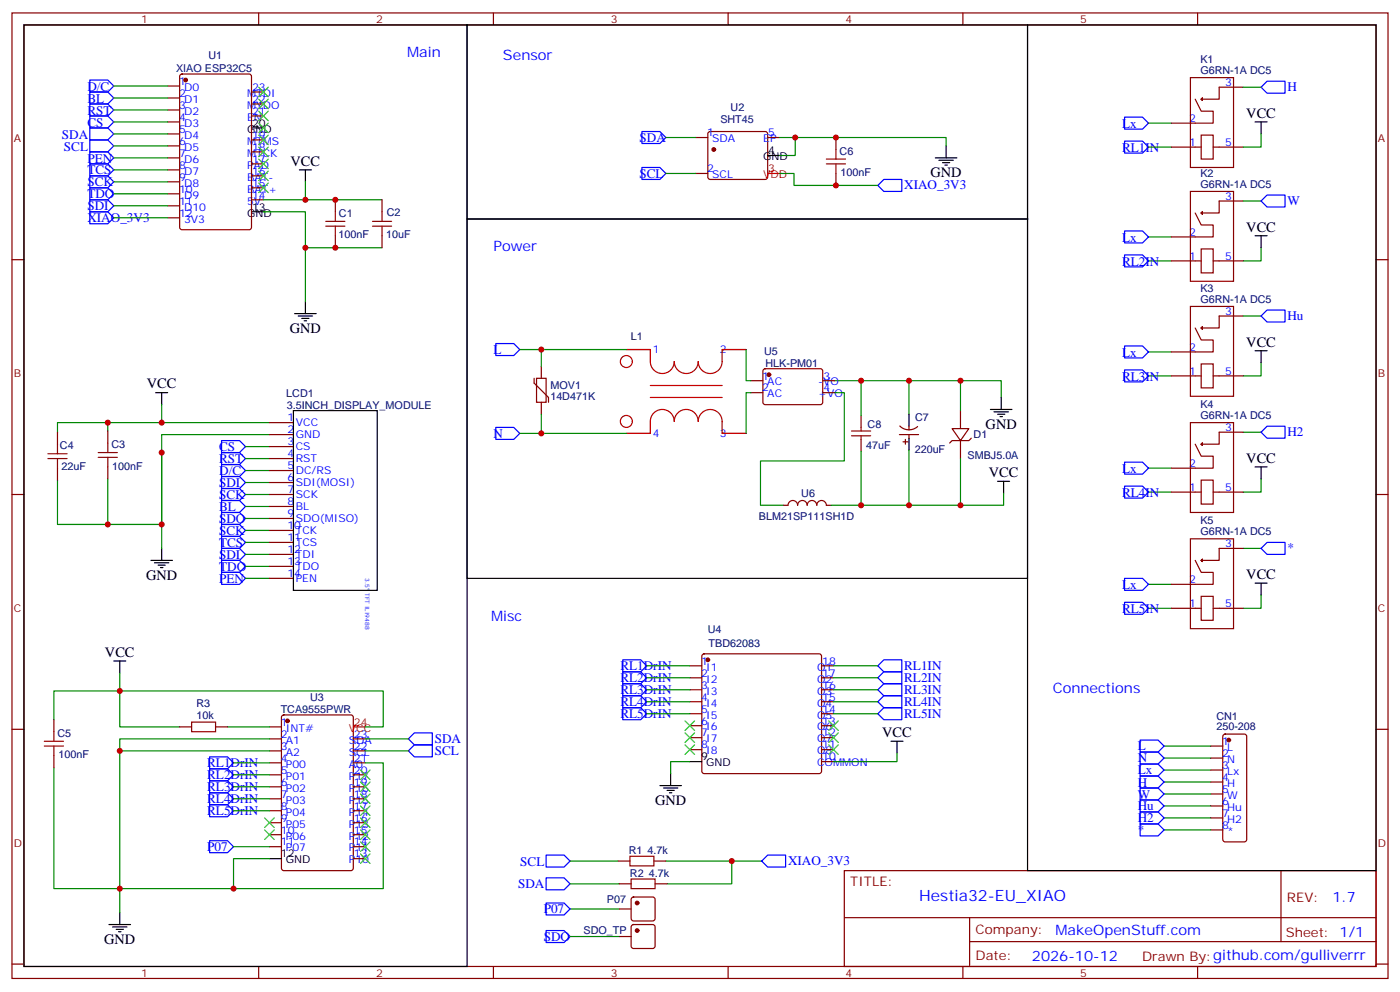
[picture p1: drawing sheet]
<svg xmlns="http://www.w3.org/2000/svg" width="412mm" height="292mm" viewBox="0 0 412 292" stroke-linecap="round" stroke-linejoin="round" font-family="sans-serif">
<g fill="none" stroke="#870000" stroke-width=".35">
<path d="M3.5 3.8h405.4v284.3h-405.4zM7.1 7.3h398.2v277.3h-398.2zM76.2 3.8v3.5M145.3 3.8v3.5M214.5 3.8v3.5M283.6 3.8v3.5M352.8 3.8v3.5M49.4 39.4h3.5M49.4 35.9h3.5M49.4 32.4h3.5M49.4 28.9h3.5M49.4 25.3h3.5"/>
<path d="M53.2 22l.4-.2h19.8l.6 .4 .1 44.8-.5 .6-20 .1-.6-.5-.1-44.7zM74.1 27.1h3.5M74.1 30.6h3.5M74.1 34.1h3.5M208.7 38.9l.5-.2h16.2l.5 .2 .2 .5v12.7l-.2 .5-.5 .2h-16.2l-.5-.2-.2-.5v-12.7zM350.7 22.9h12.7v26.4h-12.7zM352.1 29.2l1.7 3.5h3.6v3.6h-12.4M353.8 39.8h3.6v7h-3.6zM353.8 29.2l.4 .4-.4-.4 .4-.3zM366.2 25.7h-7.1v3.5h-5.3M49.4 57.1h3.5M49.4 53.6h3.5"/>
<path d="M49.4 50h3.5M49.4 46.5h3.5M49.4 43h3.5M74.1 41.2h3.5M74.1 44.7h3.5M74.1 48.3h3.5M74.1 51.8h3.5M74.1 55.3h3.5M74.1 58.8h3.5M98.8 58.8v3.6M112.5 58.8v3.6M205 40.5h3.5"/>
<path d="M205 51.1h3.5M226.1 40.5h3.6M246.2 40.5v3.5M246.2 51.1v3.5M345 43.3h8.8M350.7 56.4h12.7v26.4h-12.7zM357.4 43.3h8.8M366.2 59.2h-7.1v3.5h-5.3M3.5 76.5h3.6M49.4 64.1h3.5M49.4 60.6h3.5M98.8 69.4v3.6"/>
<path d="M112.5 69.4v3.6M345 76.8h8.8M352.1 62.7l1.7 3.6h3.6v3.5h-12.4M353.8 73.3h3.6v7.1h-3.6zM353.8 62.7l.4 .4-.4-.4 .4-.3zM357.4 76.8h8.8M405.3 76.5h3.6M350.7 90.2h12.7v26.5h-12.7zM352.1 96.6l1.7 3.5h3.6v3.5h-12.4M353.8 96.6l.4 .3-.4-.3 .4-.4zM366.2 93.1h-7.1v3.5h-5.3M157.3 111.4v1.4l4.3 4.3v1.4"/>
<path d="M158 111.4h2.9v7.1h-2.9zM159.5 107.9v3.5M159.5 118.5v3.5M184.5 102.9h7.1M212.7 102.9h7.1M221.2 112.1h3.5M221.2 115.6h3.5M225 108.8l.4-.2h16.5l.5 .7-.1 9.4-.6 .5-16.5-.1-.5-.6v-9.2zM242.4 112.1h3.5M242.4 115.6h3.5M345 110.7h8.8M353.8 107.2h3.6v7h-3.6z"/>
<path d="M357.4 110.7h8.8M16.9 127.3v3.5M16.9 137.9v3.5M31.7 126.9v3.6M31.7 137.5v3.5M184.5 127.6h7.1M212.7 127.6h7.1M253.6 122.3v3.6M253.6 129.4v3.5M264.9 128h5.7M265.1 125.4a3.8 3.8 0 0 0 5.2 .2M266 130.1h1.4"/>
<path d="M266.7 129.4v1.4M267.8 125.5v1.1M267.8 128v1M280.5 126.2h4.9l-2.5 3.6zM282.9 120.9v5.3M282.9 129.8v5.2M286.1 129l-.7 .8h-4.9l-.7 .7M350.7 124.5h12.7v26.4h-12.7zM352.1 130.8l1.7 3.5h3.6v3.6h-12.4M353.8 130.8l.4 .4-.4-.4 .4-.3zM366.2 127.3h-7.1v3.5h-5.3M3.5 145.6h3.6"/>
<path d="M230.7 148.8h1.4a1.41 1.41 0 0 1 1.4-1.4 1.41 1.41 0 0 1 1.4 1.4 1.41 1.41 0 0 1 1.5-1.4 1.41 1.41 0 0 1 1.4 1.4 1.41 1.41 0 0 1 1.4-1.4 1.41 1.41 0 0 1 1.4 1.4 1.41 1.41 0 0 1 1.4-1.4 1.41 1.41 0 0 1 1.4 1.4h1.4M345 144.9h8.8M350.7 158.7h12.7v26.4h-12.7zM353.8 141.4h3.6v7h-3.6zM357.4 144.9h8.8M405.3 145.6h3.6M345 179.1h8.8M352.1 165l1.7 3.6h3.6v3.5h-12.4M353.8 175.6h3.6v7.1h-3.6zM353.8 165l.4 .4-.4-.4 .4-.3zM357.4 179.1h8.8M366.2 161.5h-7.1v3.5h-5.3"/>
<path d="M203.2 196.1h3.5M203.2 199.6h3.5M207 192.8l.4-.3h33.9l.5 .3 .2 .5v33.8l-.2 .5-.5 .2h-33.9l-.5-.2-.2-.5v-33.8zM242 196.1h3.5M242 199.6h3.5M3.5 214.8h3.6M15.9 211.9v3.6M52.9 214.1h3.5M63.5 214.1h3.5M79.4 214.1h3.5M79.4 217.6h3.5M83.1 210.7l.5-.2h19.8l.6 .5 .1 44.7-.5 .6-20 .1-.6-.5-.1-44.7z"/>
<path d="M104.1 217.6h3.5M203.2 203.1h3.5M203.2 206.7h3.5M203.2 210.2h3.5M203.2 213.7h3.5M203.2 217.2h3.5M242 203.1h3.5M242 206.7h3.5M242 210.2h3.5M242 213.7h3.5M242 217.2h3.5M356.7 219.7h3.5"/>
<path d="M360.4 216.4l.5-.2h5.6l.5 .2 .2 .5v30.3l-.2 .5-.5 .2h-5.6l-.5-.2-.2-.5v-30.3zM405.3 214.8h3.6M15.9 222.5v3.6M79.4 221.1h3.5M79.4 224.6h3.5M79.4 228.2h3.5M79.4 231.7h3.5M79.4 235.2h3.5M79.4 238.8h3.5M104.1 221.1h3.5M104.1 224.6h3.5M104.1 228.2h3.5"/>
<path d="M104.1 231.7h3.5M104.1 235.2h3.5M104.1 238.8h3.5M203.2 220.8h3.5M242 220.8h3.5M242 224.3h3.5M356.7 223.2h3.5M356.7 226.8h3.5M356.7 230.3h3.5M356.7 233.8h3.5M356.7 237.3h3.5M79.4 242.3h3.5"/>
<path d="M79.4 245.8h3.5M79.4 249.3h3.5M104.1 242.3h3.5M104.1 245.8h3.5M104.1 249.3h3.5M104.1 252.9h3.5M182 253.6h3.6M192.6 253.6h3.5M248.7 256.4h156.6v28.2h-156.6zM356.7 240.9h3.5M356.7 244.4h3.5M377.3 256.4v20.9"/>
<path d="M182.4 260.3h3.5M182.4 275.8h3.5M182.4 267.7h3.5M186.1 272.5l.5-.2h5.7l.5 .2 .2 .5v5.6l-.3 .5-.4 .2h-5.7l-.5-.2-.2-.5v-5.6zM186.1 264.4l.5-.2h5.7l.5 .2 .2 .5v5.6l-.3 .5-.4 .2h-5.7l-.5-.2-.2-.5v-5.6zM193 260.3h3.5M248.7 270.2h156.5M285.6 277.3h119.6M285.6 270.2v14.2M3.5 283.9h3.6M76.2 284.6v3.5M145.3 284.6v3.5"/>
<path d="M214.5 284.6v3.5M283.6 284.6v3.5M352.8 284.6v3.5M405.3 283.9h3.6"/>
</g>
<g fill="none" stroke="#000" stroke-width=".35">
<path d="M7.1 7.3h130.5v277.3h-130.5zM137.6 7.3h165.1v57.2h-165.1zM302.7 7.3h102.6v249.1h-102.6zM74.1 37.7h3.5M369.7 35.9h3.5M371.5 35.9v3.5M88.2 50h3.5M90 50v3.6M226.1 45.8h3.6M275.5 46.5h6.4M276.6 47.2h4.2M277.6 47.9h2.2"/>
<path d="M278.3 48.6h.7M278.7 43v3.5M74.1 62.4h3.5M137.6 64.5h165.1v105.8h-165.1zM369.7 69.4h3.5M371.5 69.4v3.6M86.8 92.4h6.3M87.8 93.1h4.3M88.9 93.8h2.1M89.6 94.5h.7M90 88.8v3.6M45.9 115.6h3.5"/>
<path d="M47.6 115.6v3.6M294.9 117.1v3.5M369.7 103.3h3.5M371.5 103.3v3.5M267.8 122v3.5M267.8 129v3.6M291.7 120.6h6.4M292.8 121.3h4.2M293.9 122h2.1M294.6 122.7h.7M369.7 137.5h3.5M371.5 137.5v3.5"/>
<path d="M293.9 141.7h3.5M295.6 141.7v3.6M44.4 165h6.4M45.5 165.7h4.2M46.6 166.4h2.1M47.3 167.1h.7M47.6 161.5v3.5M369.7 171.7h3.5M371.5 171.7v3.6M33.5 194.7h3.5M35.3 194.7v3.5M262.5 218.3h3.5"/>
<path d="M264.2 218.3v3.5M194.4 231.4h6.3M195.4 232.1h4.3M196.5 232.8h2.1M197.2 233.5h.7M197.6 227.8v3.6M203.2 224.3h3.5M79.4 252.9h3.5M32.1 272.3h6.4M33.2 273h4.2M34.2 273.7h2.1M34.9 274.4h.7"/>
<path d="M35.3 268.7v3.6"/>
</g>
<g fill="#870000" stroke="#870000" stroke-width=".35">
<circle cx="54.7" cy="23.6" r=".53"/>
<circle cx="210.3" cy="44" r=".53"/>
<circle cx="84.7" cy="212.3" r=".53"/>
<circle cx="361.9" cy="217.9" r=".53"/>
<circle cx="208.5" cy="194.3" r=".53"/>
<circle cx="226.5" cy="110.3" r=".53"/>
<circle cx="187.7" cy="274" r=".53"/>
<circle cx="187.7" cy="265.9" r=".53"/>
</g>
<path d="M226.1 51.1h3.6M104.1 214.1h3.5" fill="none" stroke="#f00" stroke-width=".35"/>
<g fill="none" stroke="#008700" stroke-width=".35">
<path d="M33.5 39.4h15.9M33.5 25.3h15.9M33.5 28.9h15.9M33.5 32.4h15.9M33.5 35.9h15.9M338.3 36.3h6.7M366.2 25.7h5.3M371.5 39.4v3.9h-5.3M33.5 43h15.9M33.5 46.5h15.9M33.5 50h15.9M33.5 53.6h15.9"/>
<path d="M33.5 57.1h15.9M90 53.6v5.2h-12.4M90 58.8h22.5M196.1 40.5h8.9M196.1 51.1h8.9M229.7 51.1h4.2v3.5h24.7M229.7 40.5h49v2.5M234.2 40.5v5.3h-4.5M338.3 43.3h6.7M366.2 59.2h5.3M33.5 60.6h15.9M33.5 64.1h15.9"/>
<path d="M77.6 62.4h12.4v26.4M90 73h22.5M338.3 69.8h6.7M338.3 76.8h6.7M371.5 73v3.8h-5.3M366.2 93.1h5.3M47.6 119.2v5.3h31.8M153.1 102.9h31.4M159.5 102.9v5M219.8 102.9v9.2h1.4M221.2 115.6h-1.4v12M245.9 112.1h49v5"/>
<path d="M245.9 115.6h2.8v20.1h-24.7v13.1h6.7M253.6 112.1v10.2M267.8 112.1v9.9M282.9 112.1v8.8M338.3 103.6h6.7M338.3 110.7h6.7M371.5 106.8v3.9h-5.3M31.7 124.5h-14.8v2.8M47.6 124.5h-15.9v2.4M47.6 133.3v28.2M72.3 131.5h7.1M72.3 135h7.1"/>
<path d="M72.3 138.6h7.1M79.4 128h-31.8v26.4h-15.9v-13.4M153.1 127.6h31.4M159.5 122v5.6M253.6 132.9v15.9h-8.8M267.8 132.6v16.2M282.9 135v13.8h-29.3M338.3 137.9h6.7M366.2 127.3h5.3M16.9 141.4v13h14.8M72.3 142.1h7.1M72.3 145.6h7.1"/>
<path d="M72.3 149.2h7.1M72.3 156.2h7.1M72.3 159.7h7.1M72.3 152.7h7.1M295.6 145.3v3.5h-12.7M338.3 144.9h6.7M371.5 141v3.9h-5.3M72.3 163.3h7.1M72.3 166.8h7.1M72.3 170.3h7.1M338.3 172.1h6.7M338.3 179.1h6.7"/>
<path d="M366.2 161.5h5.3M371.5 175.3v3.8h-5.3M35.3 198.2v15.9h17.6M190.5 196.1h12.7M190.5 199.6h12.7M245.5 196.1h13.1M245.5 199.6h13.1M15.9 211.9v-8.4h97v10.6h-5.3M67 214.1h12.4M79.4 217.6h-44.1v3.5M107.6 217.6h12.7M190.5 203.1h12.7"/>
<path d="M190.5 206.7h12.7M190.5 210.2h12.7M245.5 203.1h13.1M245.5 206.7h13.1M245.5 210.2h13.1M342.9 219.7h13.8M68.8 224.6h10.6M68.8 228.2h10.6M68.8 231.7h10.6M68.8 235.2h10.6M68.8 238.8h10.6M79.4 221.1h-44.1v47.6"/>
<path d="M107.6 224.6h5.3v37.1h-97v-35.6M107.6 221.1h12.7M203.2 224.3h-5.6v3.5M264.2 221.8v2.5h-18.7M342.9 223.2h13.8M342.9 230.3h13.8M342.9 233.8h13.8M342.9 237.3h13.8M342.9 226.8h13.8M68.8 249.3h10.6M79.4 252.9h-10.6v8.8M167.9 253.6h14.1"/>
<path d="M196.1 253.6h28.3M215.5 253.6v6.7h-19M342.9 240.9h13.8M342.9 244.4h13.8M167.9 260.3h14.5M167.9 275.8h14.5M167.9 267.7h14.5"/>
</g>
<g fill="none" stroke="#3c3" stroke-width=".35">
<path d="M76.2 25.7l2.8 2.8M76.2 29.2l2.8 2.8M76.2 39.8l2.8 2.8M76.2 36.3l2.8 2.8M76.2 32.7l2.8 2.9M79 25.7l-2.8 2.8M79 29.2l-2.8 2.8M79 39.8l-2.8 2.8M79 36.3l-2.8 2.8M79 32.7l-2.8 2.9M76.2 43.3l2.8 2.8M76.2 50.4l2.8 2.8"/>
<path d="M76.2 53.9l2.8 2.8M76.2 46.8l2.8 2.9M79 43.3l-2.8 2.8M79 50.4l-2.8 2.8M79 53.9l-2.8 2.8M79 46.8l-2.8 2.9M201.8 212.3l2.8 2.8M201.8 215.8l2.8 2.9M201.8 219.4l2.8 2.8M204.6 212.3l-2.8 2.8M204.6 215.8l-2.8 2.9M204.6 219.4l-2.8 2.8"/>
<path d="M244.1 212.3l2.8 2.8M244.1 215.8l2.8 2.9M244.1 219.4l2.8 2.8M246.9 212.3l-2.8 2.8M246.9 215.8l-2.8 2.9M246.9 219.4l-2.8 2.8M106.2 237.3l2.8 2.9M106.2 233.8l2.8 2.8M106.2 226.8l2.8 2.8M106.2 230.3l2.8 2.8M109 237.3l-2.8 2.9M109 233.8l-2.8 2.8"/>
<path d="M109 226.8l-2.8 2.8M109 230.3l-2.8 2.8M78 240.9l2.8 2.8M78 244.4l2.8 2.8M80.8 240.9l-2.8 2.8M80.8 244.4l-2.8 2.8M106.2 251.5l2.8 2.8M106.2 247.9l2.8 2.9M106.2 244.4l2.8 2.8M106.2 240.9l2.8 2.8M109 251.5l-2.8 2.8M109 247.9l-2.8 2.9"/>
<path d="M109 244.4l-2.8 2.8M109 240.9l-2.8 2.8"/>
</g>
<g fill="none" stroke="#00f" stroke-width=".35">
<path d="M26.5 37.7h5.2l1.8 1.7-1.8 1.8h-5.2zM26.5 23.6h5.2l1.8 1.7-1.8 1.8h-5.2zM26.5 27.1h5.2l1.8 1.8-1.8 1.7h-5.2zM26.5 30.6h5.2l1.8 1.8-1.8 1.7h-5.2zM26.5 34.1h5.2l1.8 1.8-1.8 1.8h-5.2zM189.1 38.7h5.3l1.7 1.8-1.7 1.8h-5.3zM331.3 34.5h5.2l1.8 1.8-1.8 1.7h-5.2zM371.5 25.7l1.7-1.8h5.3v3.5h-5.3zM26.5 41.2h5.2l1.8 1.8-1.8 1.7h-5.2zM26.5 44.7h5.2l1.8 1.8-1.8 1.8h-5.2zM26.5 48.3h5.2l1.8 1.7-1.8 1.8h-5.2zM26.5 51.8h5.2l1.8 1.8-1.8 1.7h-5.2z"/>
<path d="M26.5 55.3h5.2l1.8 1.8-1.8 1.7h-5.2zM26.5 58.8h5.2l1.8 1.8-1.8 1.8h-5.2zM189.1 49.3h5.3l1.7 1.8-1.7 1.7h-5.3zM260.3 52.8h5.3v3.6h-5.3l-1.7-1.8zM331.3 41.6h5.2l1.8 1.7-1.8 1.8h-5.2zM371.5 59.2l1.7-1.8h5.3v3.6h-5.3zM26.5 62.4h5.2l1.8 1.7-1.8 1.8h-5.2zM331.3 68h5.2l1.8 1.8-1.8 1.7h-5.2zM331.3 75.1h5.2l1.8 1.7-1.8 1.8h-5.2zM371.5 93.1l1.7-1.8h5.3v3.5h-5.3zM146 101.2h5.3l1.8 1.7-1.8 1.8h-5.3zM331.3 101.9h5.2l1.8 1.7-1.8 1.8h-5.2z"/>
<path d="M331.3 108.9h5.2l1.8 1.8-1.8 1.8h-5.2zM65.3 129.8h5.3l1.7 1.7-1.7 1.8h-5.3zM65.3 133.3h5.3l1.7 1.7-1.7 1.8h-5.3zM65.3 136.8h5.3l1.7 1.8-1.7 1.7h-5.3zM146 125.9h5.3l1.8 1.7-1.8 1.8h-5.3zM331.3 136.1h5.2l1.8 1.8-1.8 1.7h-5.2zM371.5 127.3l1.7-1.8h5.3v3.5h-5.3zM65.3 140.3h5.3l1.7 1.8-1.7 1.8h-5.3zM65.3 143.9h5.3l1.7 1.7-1.7 1.8h-5.3zM65.3 147.4h5.3l1.7 1.8-1.7 1.7h-5.3zM65.3 154.4h5.3l1.7 1.8-1.7 1.8h-5.3zM65.3 158h5.3l1.7 1.7-1.7 1.8h-5.3z"/>
<path d="M65.3 150.9h5.3l1.7 1.8-1.7 1.7h-5.3zM331.3 143.2h5.2l1.8 1.7-1.8 1.8h-5.2zM65.3 161.5h5.3l1.7 1.8-1.7 1.7h-5.3zM65.3 165h5.3l1.7 1.8-1.7 1.8h-5.3zM65.3 168.6h5.3l1.7 1.7-1.7 1.8h-5.3zM331.3 170.3h5.2l1.8 1.8-1.8 1.7h-5.2zM331.3 177.4h5.2l1.8 1.7-1.8 1.8h-5.2zM371.5 161.5l1.7-1.8h5.3v3.6h-5.3zM183.4 194.3h5.3l1.8 1.8-1.8 1.7h-5.3zM183.4 197.8h5.3l1.8 1.8-1.8 1.8h-5.3zM260.3 194.3h5.3v3.5h-5.3l-1.7-1.7zM260.3 197.8h5.3v3.6h-5.3l-1.7-1.8z"/>
<path d="M120.3 217.6l1.8-1.8h5.3v3.6h-5.3zM183.4 201.4h5.3l1.8 1.7-1.8 1.8h-5.3zM183.4 204.9h5.3l1.8 1.8-1.8 1.7h-5.3zM183.4 208.4h5.3l1.8 1.8-1.8 1.7h-5.3zM258.6 203.1l1.7-1.7h5.3v3.5h-5.3zM258.6 210.2l1.7-1.8h5.3v3.5h-5.3zM260.3 204.9h5.3v3.5h-5.3l-1.7-1.7zM335.8 217.9h5.3l1.8 1.8-1.8 1.8h-5.3zM61.7 222.9h5.3l1.8 1.7-1.8 1.8h-5.3zM61.7 226.4h5.3l1.8 1.8-1.8 1.7h-5.3zM61.7 229.9h5.3l1.8 1.8-1.8 1.8h-5.3zM61.7 233.5h5.3l1.8 1.7-1.8 1.8h-5.3z"/>
<path d="M61.7 237h5.3l1.8 1.8-1.8 1.7h-5.3zM120.3 221.1l1.8-1.7h5.3v3.5h-5.3zM335.8 239.1h5.3l1.8 1.8-1.8 1.7h-5.3zM335.8 235.6h5.3l1.8 1.7-1.8 1.8h-5.3zM335.8 232.1h5.3l1.8 1.7-1.8 1.8h-5.3zM335.8 228.5h5.3l1.8 1.8-1.8 1.8h-5.3zM335.8 225h5.3l1.8 1.8-1.8 1.7h-5.3zM335.8 221.5h5.3l1.8 1.7-1.8 1.8h-5.3zM61.7 247.6h5.3l1.8 1.7-1.8 1.8h-5.3zM160.9 258.5h5.3l1.7 1.8-1.7 1.7h-5.3zM160.9 251.8h5.3l1.7 1.8-1.7 1.7h-5.3zM224.4 253.6l1.7-1.8h5.3v3.5h-5.3z"/>
<path d="M335.8 242.6h5.3l1.8 1.8-1.8 1.8h-5.3zM160.9 274h5.3l1.7 1.8-1.7 1.8h-5.3zM160.9 265.9h5.3l1.7 1.8-1.7 1.8h-5.3z"/>
</g>
<g fill="none" stroke="#a10000" stroke-width=".35">
<path d="M243.4 48.3h5.7M243.4 46.8h5.7M246.2 44v2.8M246.2 48.3v2.8M96 66.6h5.6M96 65.2h5.6M98.8 62.4v2.8M98.8 66.6v2.8M109.7 66.6h5.7M109.7 65.2h5.7M112.5 62.4v2.8M112.5 66.6v2.8"/>
<path d="M14.1 135h5.7M14.1 133.6h5.7M16.9 130.8v2.8M16.9 135v2.9M28.9 134.7h5.7M28.9 133.3h5.7M31.7 130.5v2.8M31.7 134.7v2.8M250.8 126.9h5.7M250.8 128.3h5.7M253.6 125.9v1M253.6 128.3v1.1"/>
<path d="M13.1 219.7h5.6M13.1 218.3h5.6M15.9 215.5v2.8M15.9 219.7v2.8M56.4 212.7h7.1v2.8h-7.1zM185.6 252.2h7v2.8h-7zM185.9 258.9h7.1v2.8h-7.1z"/>
</g>
<g fill="none" stroke="#c00" stroke-width=".35">
<path d="M184.5 102.9h7.1v3.6a3.5 3.5 0 0 0 3.5 3.5 3.5 3.5 0 0 0 3.5-3.5 3.5 3.5 0 0 0 3.5 3.5 3.5 3.5 0 0 0 3.6-3.5 3.5 3.5 0 0 0 3.5 3.5 3.5 3.5 0 0 0 3.5-3.5v-3.6h7.1M191.6 113.5h21.1M191.6 117.1h21.1M212.7 124.1a3.5 3.5 0 0 0-3.5-3.5 3.5 3.5 0 0 0-3.5 3.5 3.5 3.5 0 0 0-3.6-3.5 3.5 3.5 0 0 0-3.5 3.5 3.5 3.5 0 0 0-3.5-3.5 3.5 3.5 0 0 0-3.5 3.5v3.5h-7.1M212.7 124.1v3.5h7.1"/>
<circle cx="184.5" cy="106.5" r="1.76"/>
<circle cx="184.5" cy="124.1" r="1.76"/>
</g>
<g fill="#c00">
<circle cx="35.3" cy="221.1" r=".88"/>
<circle cx="215.5" cy="253.6" r=".88"/>
<circle cx="47.6" cy="133.3" r=".88"/>
<circle cx="47.6" cy="154.4" r=".88"/>
<circle cx="35.3" cy="261.7" r=".88"/>
<circle cx="68.8" cy="261.7" r=".88"/>
<circle cx="35.3" cy="203.5" r=".88"/>
<circle cx="47.6" cy="124.5" r=".88"/>
<circle cx="31.8" cy="124.5" r=".88"/>
<circle cx="31.8" cy="154.4" r=".88"/>
<circle cx="234.2" cy="40.5" r=".88"/>
<circle cx="90" cy="58.8" r=".88"/>
<circle cx="98.8" cy="58.8" r=".88"/>
<circle cx="90" cy="73" r=".88"/>
<circle cx="98.8" cy="73" r=".88"/>
<circle cx="246.2" cy="40.5" r=".88"/>
<circle cx="246.2" cy="54.6" r=".88"/>
<circle cx="159.5" cy="102.9" r=".88"/>
<circle cx="159.5" cy="127.6" r=".88"/>
<circle cx="282.9" cy="112.1" r=".88"/>
<circle cx="253.6" cy="112.1" r=".88"/>
<circle cx="253.6" cy="148.8" r=".88"/>
<circle cx="267.8" cy="112.1" r=".88"/>
<circle cx="267.8" cy="148.8" r=".88"/>
<circle cx="282.9" cy="148.8" r=".88"/>
</g>
<g fill="none" stroke="#870000" stroke-width=".35">
<path d="M79.4 138.6h7M79.4 135h7M79.4 131.5h7M79.4 128h7M79.4 124.5h7M79.4 159.7h7M79.4 156.2h7M79.4 152.7h7M79.4 149.2h7M79.4 145.6h7M79.4 142.1h7M79.4 170.3h7"/>
<path d="M79.4 166.8h7M79.4 163.3h7"/>
</g>
<path d="M86.4 120.9h24.7v52.9h-24.7z" fill="none" stroke="#000" stroke-width=".35"/>
<text font-size="4.6" fill="#00f" x="270.8" y="265.4">Hestia32-EU_XIAO</text>
<g font-size="4.2" fill="#00f">
<text x="119.9" y="16.9">Main</text>
<text x="148.2" y="17.6">Sensor</text>
<text x="145.3" y="74">Power</text>
<text x="144.6" y="183">Misc</text>
<text x="310.1" y="204.2">Connections</text>
<text x="392.5" y="265.7">1.7</text>
<text x="310.9" y="275.2">MakeOpenStuff.com</text>
<text x="304" y="283">2026-10-12</text>
</g>
<g font-size="4.2">
<text x="367.1" y="34.7">VCC</text>
<text x="85.6" y="48.8">VCC</text>
<text x="274.1" y="52.1">GND</text>
<text x="367.1" y="68.2">VCC</text>
<text x="85.4" y="98">GND</text>
<text x="367.1" y="102.1">VCC</text>
<text x="43.3" y="114.4">VCC</text>
<text x="290.3" y="126.2">GND</text>
<text x="367.1" y="136.3">VCC</text>
<text x="291.3" y="140.6">VCC</text>
<text x="43" y="170.7">GND</text>
<text x="367.1" y="170.5">VCC</text>
<text x="30.9" y="193.4">VCC</text>
<text x="259.9" y="217.1">VCC</text>
<text x="193" y="237">GND</text>
<text x="30.7" y="277.9">GND</text>
</g>
<g font-size="3.9" fill="#00f">
<text x="25.8" y="26.7">D/C</text>
<text x="379.2" y="26.8">H</text>
<text x="25.8" y="30.2">BL</text>
<text x="25.8" y="33.7">RST</text>
<text x="18.2" y="40.8">SDA</text>
<text x="25.8" y="37.3">CS</text>
<text x="188.4" y="41.9">SDA</text>
<text x="330.6" y="37.6">Lx</text>
<text x="18.9" y="44.3">SCL</text>
<text x="25.8" y="47.9">PEN</text>
<text x="330.6" y="44.7">RL1IN</text>
<text x="25.8" y="51.4">TCS</text>
<text x="188.4" y="52.4">SCL</text>
<text x="25.8" y="54.9">SCK</text>
<text x="25.8" y="58.3">TDO</text>
<text x="266.3" y="55.8">XIAO_3V3</text>
<text x="25.8" y="61.9">SDI</text>
<text x="25.8" y="65.5">XIAO_3V3</text>
<text x="379.2" y="60.4">W</text>
<text x="330.6" y="71.1">Lx</text>
<text x="330.6" y="78.2">RL2IN</text>
<text x="379.2" y="94.2">Hu</text>
<text x="145.3" y="104.2">L</text>
<text x="330.6" y="105">Lx</text>
<text x="330.6" y="112.1">RL3IN</text>
<text x="145.3" y="128.9">N</text>
<text x="379.2" y="128.4">H2</text>
<text x="64.6" y="132.8">CS</text>
<text x="64.6" y="136.3">RST</text>
<text x="64.6" y="139.8">D/C</text>
<text x="64.6" y="143.4">SDI</text>
<text x="330.6" y="139.2">Lx</text>
<text x="64.6" y="146.9">SCK</text>
<text x="330.6" y="146.3">RL4IN</text>
<text x="64.6" y="150.4">BL</text>
<text x="64.6" y="153.9">SDO</text>
<text x="64.6" y="157.6">SCK</text>
<text x="64.6" y="161">TCS</text>
<text x="64.6" y="164.5">SDI</text>
<text x="379.2" y="162.7">*</text>
<text x="64.6" y="168.1">TDO</text>
<text x="64.6" y="171.6">PEN</text>
<text x="330.6" y="173.4">Lx</text>
<text x="330.6" y="180.5">RL5IN</text>
<text x="182.7" y="197.4">RL1DrIN</text>
<text x="266.3" y="197.2">RL1IN</text>
<text x="182.7" y="200.9">RL2DrIN</text>
<text x="266.4" y="200.8">RL2IN</text>
<text x="182.7" y="204.4">RL3DrIN</text>
<text x="182.7" y="208">RL4DrIN</text>
<text x="266.4" y="204.3">RL3IN</text>
<text x="266.4" y="207.8">RL4IN</text>
<text x="182.7" y="211.5">RL5DrIN</text>
<text x="266.4" y="211.3">RL5IN</text>
<text x="128.1" y="218.8">SDA</text>
<text x="335.1" y="221">L</text>
<text x="61" y="225.9">RL1DrIN</text>
<text x="128.1" y="222.3">SCL</text>
<text x="335.1" y="224.5">N</text>
<text x="61" y="229.5">RL2DrIN</text>
<text x="61" y="233">RL3DrIN</text>
<text x="335.1" y="231.7">H</text>
<text x="335.1" y="228">Lx</text>
<text x="61" y="236.5">RL4DrIN</text>
<text x="335.1" y="238.6">Hu</text>
<text x="335.1" y="235.2">W</text>
<text x="61" y="240">RL5DrIN</text>
<text x="335.1" y="242.1">H2</text>
<text x="335.1" y="245.7">*</text>
<text x="61" y="250.6">P07</text>
<text x="153.3" y="254.9">SCL</text>
<text x="232.1" y="254.7">XIAO_3V3</text>
<text x="152.6" y="261.6">SDA</text>
<text x="160.2" y="269">P07</text>
<text x="160.2" y="277.1">SDO</text>
</g>
<g font-size="3.9" fill="#800">
<text x="250.5" y="261">TITLE:</text>
<text x="379.1" y="265.7">REV:</text>
<text x="287.4" y="275.2">Company:</text>
<text x="378.7" y="275.8">Sheet: 1/1</text>
<text x="287.4" y="282.9">Date:</text>
<text x="336.4" y="282.9">Drawn By:github.com/gulliverrr</text>
</g>
<g font-size="3.2" fill="#800">
<text x="41.6" y="6.8">1</text>
<text x="110.8" y="6.8">2</text>
<text x="179.9" y="6.8">3</text>
<text x="249.1" y="6.8">4</text>
<text x="318.2" y="6.8">5</text>
<text x="4.1" y="41.9">A</text>
<text x="405.9" y="41.9">A</text>
<text x="4.1" y="111.1">B</text>
<text x="405.9" y="111.1">B</text>
<text x="4.1" y="180.2">C</text>
<text x="405.9" y="180.2">C</text>
<text x="4.1" y="249.3">D</text>
<text x="405.9" y="249.3">D</text>
<text x="41.6" y="287.6">1</text>
<text x="110.8" y="287.6">2</text>
<text x="179.9" y="287.6">3</text>
<text x="249.1" y="287.6">4</text>
<text x="318.2" y="287.6">5</text>
</g>
<g font-size="3.2" fill="#000080">
<text x="61.4" y="17.4">U1</text>
<text x="51.9" y="21.2">XIAO ESP32C5</text>
<text x="353.6" y="21.8">G6RN-1A DC5</text>
<text x="353.6" y="18.6">K1</text>
<text x="215.2" y="32.7">U2</text>
<text x="212.2" y="36.4">SHT45</text>
<text x="247.3" y="45.5">C6</text>
<text x="247.6" y="51.9">100nF</text>
<text x="353.6" y="52.1">K2</text>
<text x="353.6" y="55.3">G6RN-1A DC5</text>
<text x="99.8" y="63.9">C1</text>
<text x="114" y="63.5">C2</text>
<text x="99.8" y="70.2">100nF</text>
<text x="113.7" y="70.2">10uF</text>
<text x="353.6" y="89.2">G6RN-1A DC5</text>
<text x="353.6" y="86">K3</text>
<text x="185.8" y="100.2">L1</text>
<text x="225.1" y="104.5">U5</text>
<text x="225.5" y="108">HLK-PM01</text>
<text x="84.3" y="116.8">LCD1</text>
<text x="162.1" y="117.8">14D471K</text>
<text x="162.2" y="114.6">MOV1</text>
<text x="84.5" y="120.3">3.5INCH_DISPLAY_MODULE</text>
<text x="255.6" y="125.9">C8</text>
<text x="269.5" y="123.8">C7</text>
<text x="353.6" y="123.4">G6RN-1A DC5</text>
<text x="353.6" y="120.2">K4</text>
<text x="32.8" y="132">C3</text>
<text x="286.8" y="129.1">D1</text>
<text x="17.6" y="132.3">C4</text>
<text x="255.2" y="132.3">47uF</text>
<text x="269.4" y="133.4">220uF</text>
<text x="285" y="135.1">SMBJ5.0A</text>
<text x="18.1" y="138.3">22uF</text>
<text x="33.1" y="138.3">100nF</text>
<text x="236" y="146.4">U6</text>
<text x="223.6" y="153.1">BLM21SP111SH1D</text>
<text x="353.6" y="154.4">K5</text>
<text x="353.6" y="157.6">G6RN-1A DC5</text>
<text x="208.5" y="186.3">U4</text>
<text x="208.7" y="190.6">TBD62083</text>
<text x="57.9" y="208.3">R3</text>
<text x="82.7" y="209.9">TCA9555PWR</text>
<text x="91.4" y="206.4">U3</text>
<text x="57.9" y="211.6">10k</text>
<text x="358.3" y="215.1">250-208</text>
<text x="358.3" y="211.9">CN1</text>
<text x="16.9" y="217">C5</text>
<text x="17.2" y="223.3">100nF</text>
<text x="185.2" y="251.6">R1</text>
<text x="190.7" y="251.6">4.7k</text>
<text x="185.6" y="258.3">R2</text>
<text x="191.1" y="258.3">4.7k</text>
<text x="178.8" y="266">P07</text>
<text x="171.9" y="275.1">SDO_TP</text>
</g>
<g font-size="3.2" fill="#00f">
<text x="52.7" y="28.5">2</text>
<text x="52.7" y="25">1</text>
<text x="54.2" y="26.7">D0</text>
<text x="72.8" y="28.5">MTDI</text>
<text x="74.3" y="26.7">23</text>
<text x="360.9" y="25.3">3</text>
<text x="52.7" y="35.6">4</text>
<text x="52.7" y="32">3</text>
<text x="54.2" y="33.8">D2</text>
<text x="54.2" y="30.3">D1</text>
<text x="72.8" y="32">MYDO</text>
<text x="72.8" y="35.6">EN</text>
<text x="74.3" y="30.3">22</text>
<text x="74.3" y="33.8">21</text>
<text x="350.3" y="35.9">2</text>
<text x="52.7" y="39.1">5</text>
<text x="54.2" y="40.9">D4</text>
<text x="54.2" y="37.3">D3</text>
<text x="74.3" y="40.9">19</text>
<text x="208.3" y="40.1">1</text>
<text x="209.8" y="41.9">SDA</text>
<text x="224.8" y="41.9">EP</text>
<text x="226.3" y="40.1">5</text>
<text x="52.7" y="46.1">7</text>
<text x="52.7" y="42.6">6</text>
<text x="54.2" y="47.9">D6</text>
<text x="54.2" y="44.4">D5</text>
<text x="72.8" y="42.6">MTMS</text>
<text x="72.8" y="46.1">MTCK</text>
<text x="74.3" y="44.4">18</text>
<text x="74.3" y="47.9">17</text>
<text x="350.3" y="43">1</text>
<text x="360.9" y="43">5</text>
<text x="52.7" y="53.2">9</text>
<text x="52.7" y="49.7">8</text>
<text x="54.2" y="51.4">D7</text>
<text x="72.8" y="49.7">PAD</text>
<text x="72.8" y="53.2">BAT-</text>
<text x="74.3" y="51.4">16</text>
<text x="208.3" y="50.7">2</text>
<text x="209.8" y="52.5">SCL</text>
<text x="52.7" y="56.7">10</text>
<text x="54.2" y="58.5">D9</text>
<text x="54.2" y="55">D8</text>
<text x="72.8" y="56.7">BAT+</text>
<text x="74.3" y="55">15</text>
<text x="74.3" y="58.5">14</text>
<text x="360.9" y="58.8">3</text>
<text x="52.7" y="63.8">12</text>
<text x="52.7" y="60.3">11</text>
<text x="54.2" y="65.5">3V3</text>
<text x="54.2" y="62">D10</text>
<text x="72.8" y="60.3">5V</text>
<text x="350.3" y="69.4">2</text>
<text x="350.3" y="76.5">1</text>
<text x="360.9" y="76.5">5</text>
<text x="360.9" y="92.7">3</text>
<text x="192.3" y="104">1</text>
<text x="212" y="104">2</text>
<text x="350.3" y="103.3">2</text>
<text x="224.5" y="111.8">1</text>
<text x="226" y="113.5">AC</text>
<text x="241.1" y="113.5">-VO</text>
<text x="242.5" y="111.8">3</text>
<text x="350.3" y="110.3">1</text>
<text x="360.9" y="110.3">5</text>
<text x="224.5" y="115.3">2</text>
<text x="226" y="117.1">AC</text>
<text x="241.1" y="117.1">+VO</text>
<text x="242.5" y="115.3">4</text>
<text x="84.7" y="124.1">1</text>
<text x="87.1" y="125.5">VCC</text>
<text x="84.7" y="131.2">3</text>
<text x="84.7" y="127.6">2</text>
<text x="87.1" y="129">GND</text>
<text x="192.3" y="128.7">4</text>
<text x="212" y="128.7">3</text>
<text x="360.9" y="126.9">3</text>
<text x="84.7" y="134.7">4</text>
<text x="87.1" y="136.1">RST</text>
<text x="87.1" y="132.6">CS</text>
<text x="350.3" y="137.5">2</text>
<text x="84.7" y="141.7">6</text>
<text x="84.7" y="138.2">5</text>
<text x="87.1" y="143.2">SDI(MOSI)</text>
<text x="87.1" y="139.6">DC/RS</text>
<text x="84.7" y="148.8">8</text>
<text x="84.7" y="145.3">7</text>
<text x="87.1" y="146.7">SCK</text>
<text x="350.3" y="144.6">1</text>
<text x="360.9" y="144.6">5</text>
<text x="84.7" y="155.9">10</text>
<text x="84.7" y="152.3">9</text>
<text x="87.1" y="153.7">SDO(MISO)</text>
<text x="87.1" y="150.2">BL</text>
<text x="84.7" y="159.4">11</text>
<text x="87.1" y="160.8">TCS</text>
<text x="87.1" y="157.3">TCK</text>
<text x="360.9" y="161.1">3</text>
<text x="84.7" y="166.4">13</text>
<text x="84.7" y="162.9">12</text>
<text x="87.1" y="167.9">TDO</text>
<text x="87.1" y="164.3">TDI</text>
<text x="84.7" y="170">14</text>
<text x="87.1" y="171.4">PEN</text>
<text x="350.3" y="171.7">2</text>
<text x="350.3" y="178.8">1</text>
<text x="360.9" y="178.8">5</text>
<text x="206.6" y="195.7">1</text>
<text x="208" y="197.5">I1</text>
<text x="240.7" y="197.5">O1</text>
<text x="242.2" y="195.7">18</text>
<text x="206.6" y="199.2">2</text>
<text x="206.6" y="202.8">3</text>
<text x="208" y="201">I2</text>
<text x="240.7" y="201">O2</text>
<text x="242.2" y="202.8">16</text>
<text x="242.2" y="199.2">17</text>
<text x="206.6" y="206.3">4</text>
<text x="206.6" y="209.8">5</text>
<text x="208" y="204.5">I3</text>
<text x="208" y="208.1">I4</text>
<text x="240.7" y="208.1">O4</text>
<text x="240.7" y="204.5">O3</text>
<text x="242.2" y="209.8">14</text>
<text x="242.2" y="206.3">15</text>
<text x="82.7" y="213.7">1</text>
<text x="84.2" y="215.5">INT#</text>
<text x="206.6" y="213.4">6</text>
<text x="208" y="211.6">I5</text>
<text x="208" y="215.1">I6</text>
<text x="240.7" y="215.1">O6</text>
<text x="240.7" y="211.6">O5</text>
<text x="242.2" y="213.4">13</text>
<text x="82.7" y="217.2">2</text>
<text x="82.7" y="220.8">3</text>
<text x="84.2" y="219">A1</text>
<text x="102.8" y="219">SDA</text>
<text x="104.2" y="220.8">22</text>
<text x="104.2" y="217.2">23</text>
<text x="206.6" y="216.9">7</text>
<text x="206.6" y="220.4">8</text>
<text x="208" y="218.7">I7</text>
<text x="240.7" y="218.7">O7</text>
<text x="242.2" y="220.4">11</text>
<text x="242.2" y="216.9">12</text>
<text x="360" y="219.4">1</text>
<text x="361.5" y="221.1">L</text>
<text x="82.7" y="224.3">4</text>
<text x="82.7" y="227.8">5</text>
<text x="84.2" y="222.5">A2</text>
<text x="84.2" y="226.1">P00</text>
<text x="102.8" y="226.1">A0</text>
<text x="102.8" y="222.5">SCL</text>
<text x="104.2" y="227.8">20</text>
<text x="104.2" y="224.3">21</text>
<text x="208" y="222.2">I8</text>
<text x="240.7" y="225.7">COMMON</text>
<text x="240.7" y="222.2">O8</text>
<text x="242.2" y="223.9">10</text>
<text x="360" y="222.9">2</text>
<text x="360" y="226.4">3</text>
<text x="361.5" y="224.6">N</text>
<text x="82.7" y="231.4">6</text>
<text x="84.2" y="229.6">P01</text>
<text x="84.2" y="233.1">P02</text>
<text x="102.8" y="233.1">P16</text>
<text x="102.8" y="229.6">P17</text>
<text x="104.2" y="231.4">19</text>
<text x="360" y="229.9">4</text>
<text x="360" y="233.5">5</text>
<text x="361.5" y="228.2">Lx</text>
<text x="361.5" y="231.7">H</text>
<text x="82.7" y="234.9">7</text>
<text x="82.7" y="238.4">8</text>
<text x="84.2" y="236.6">P03</text>
<text x="102.8" y="236.6">P15</text>
<text x="104.2" y="238.4">17</text>
<text x="104.2" y="234.9">18</text>
<text x="360" y="237">6</text>
<text x="361.5" y="235.2">W</text>
<text x="361.5" y="238.8">Hu</text>
<text x="82.7" y="241.9">9</text>
<text x="82.7" y="245.5">10</text>
<text x="84.2" y="240.2">P04</text>
<text x="84.2" y="243.7">P05</text>
<text x="102.8" y="243.7">P13</text>
<text x="102.8" y="240.2">P14</text>
<text x="104.2" y="245.5">15</text>
<text x="104.2" y="241.9">16</text>
<text x="360" y="240.5">7</text>
<text x="360" y="244.1">8</text>
<text x="361.5" y="242.3">H2</text>
<text x="361.5" y="245.8">*</text>
<text x="82.7" y="249">11</text>
<text x="84.2" y="247.2">P06</text>
<text x="84.2" y="250.8">P07</text>
<text x="102.8" y="250.8">P11</text>
<text x="102.8" y="247.2">P12</text>
<text x="104.2" y="249">14</text>
<text x="102.8" y="254.3">P10</text>
<text x="104.2" y="252.5">13</text>
</g>
<g font-size="3.2">
<text x="72.8" y="39.1">GND</text>
<text x="74.3" y="37.3">20</text>
<text x="224.8" y="47.2">GND</text>
<text x="226.3" y="45.4">4</text>
<text x="72.8" y="63.8">GND</text>
<text x="74.3" y="62">13</text>
<text x="206.6" y="223.9">9</text>
<text x="208" y="225.7">GND</text>
<text x="82.7" y="252.5">12</text>
<text x="84.2" y="254.3">GND</text>
</g>
<g font-size="3.2" fill="#f00">
<text x="224.8" y="52.5">VDD</text>
<text x="226.3" y="50.7">3</text>
<text x="102.8" y="215.5">VCC</text>
<text x="104.2" y="213.7">24</text>
</g>
<text font-size="1.8" fill="#00f" x="107.6" y="170.3" transform="rotate(90 107.6 170.3)">3.5&quot; TFT ILI9488</text>
</svg>
